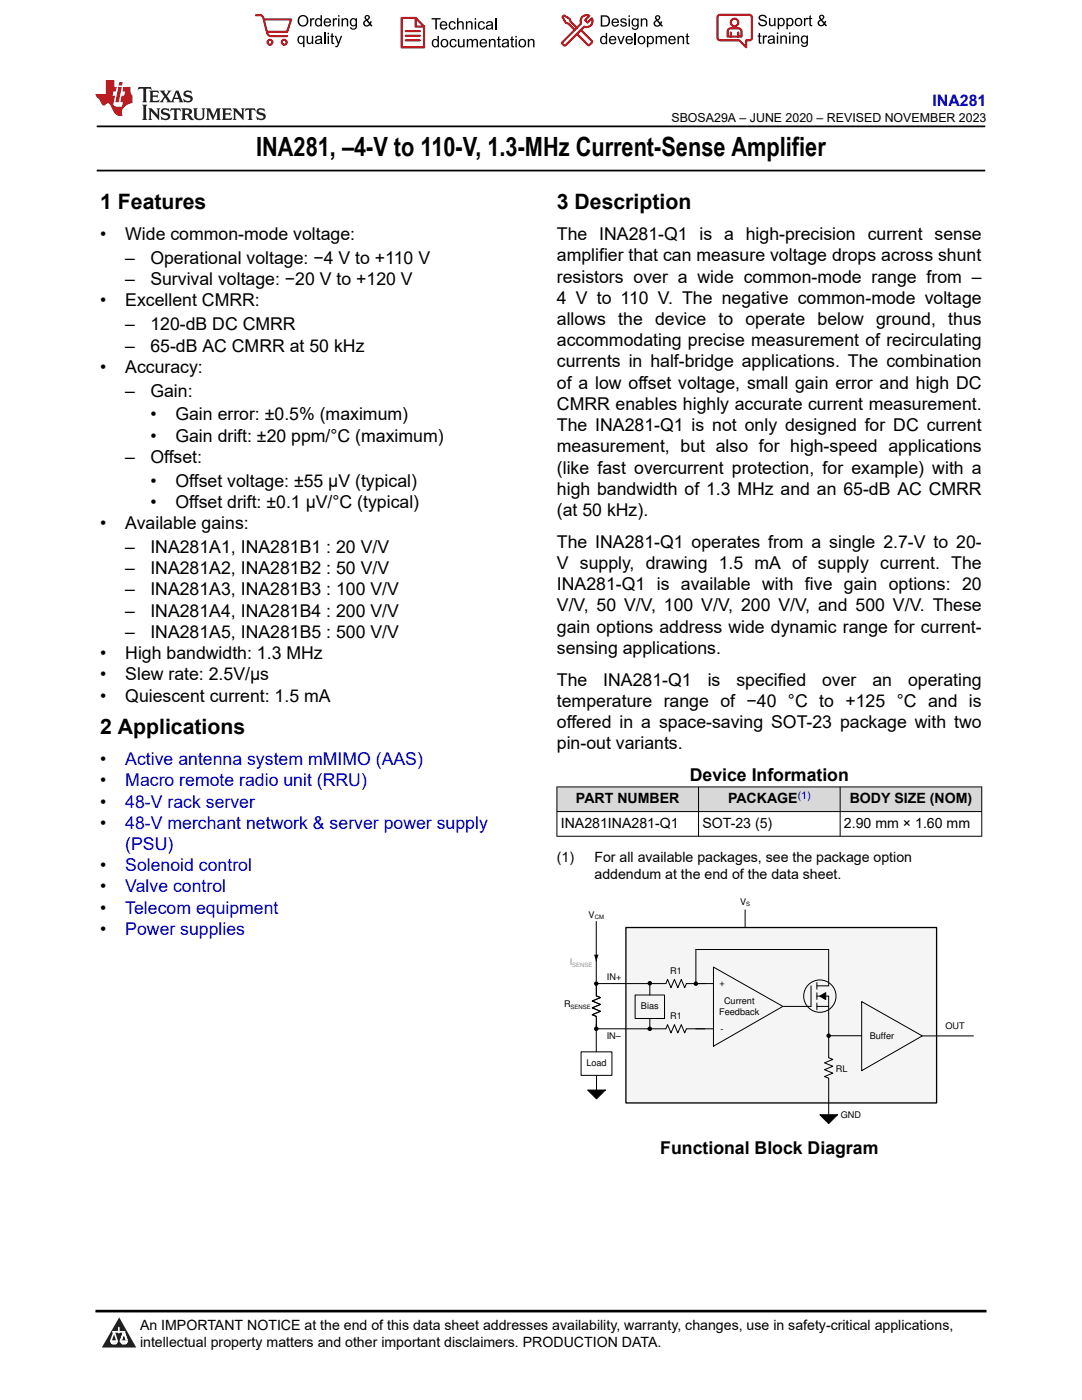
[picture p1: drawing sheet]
<svg xmlns="http://www.w3.org/2000/svg" width="216mm" height="279mm" viewBox="0 0 216 279" stroke-linecap="round" stroke-linejoin="round" font-family="sans-serif">
<path d="M19.3 25.2h177.3M19.3 34h177.3" fill="none" stroke="#000" stroke-width=".35"/>
<g fill="#d8d8d8">
<path d="M111.1 157h84.8v5h-84.8z" fill-rule="evenodd"/>
<path d="M111.2 157.1h28.1v4.8h-28.1z" fill-rule="evenodd"/>
<path d="M139.4 157.1h28.2v4.8h-28.2z" fill-rule="evenodd"/>
<path d="M167.7 157.1h28.1v4.8h-28.1z" fill-rule="evenodd"/>
</g>
<path d="M111.1 157h84.9M111.1 157v10M139.4 157v10M167.6 157v10M195.9 157v10M111.1 162h84.9M111.1 166.9h84.9" fill="none" stroke="#000" stroke-width=".2"/>
<path d="M124.9 185.1h62v35h-62z" fill-rule="evenodd" fill="#f5f5f5"/>
<path d="M124.9 185.1h62v35h-62z" fill="none" stroke="#000" stroke-width=".26"/>
<g fill="none" stroke="#000" stroke-width=".2">
<path d="M119 183.9v11.9M119 196.3v2.4l.8 .4-1.6 .7 1.6 .6-1.6 .7 1.6 .7-1.6 .7 .8 .3v2.5M126.7 198.6h5.9v4.7h-5.9zM129.7 196.2v2.4M138.9 196.3v-6.8h26.4v7.2h-2.3M142.4 193l13.8 7.8-13.8 8zM142.4 196.3h-5.4l-.4 .8-.7-1.6-.6 1.6-.7-1.6-.7 1.6-.7-1.6-.3 .8h-13.9v2.5l.8 .3-1.6 .7 1.6 .7-1.6 .7 1.6 .6-1.6 .7 .8 .4v7M148.7 181.6v3.5M161.8 196.7v4.2h-5.6M163 198.8h2.3l.1 12.3 .8 .3-1.7 .7 1.7 .7-1.7 .7 1.7 .7-1.7 .6 .9 .4v7.3M163 196.1v1.3M163 198.1v1.4"/>
<path d="M163.6 198.8l1.2-.7v1.4zM171.9 199.9l12.1 6.8-12.1 7zM115.9 209.9h6.2v4.7h-6.2zM117.3 217.5h3.5l-1.8 1.8zM119 205.3h13.9l.3-.8 .7 1.6 .7-1.6 .7 1.6 .6-1.6 .7 1.6 .4-.8h5.4M119 214.6v2.9M129.7 203.3v2M163 200.9h2.3M163 200.2v1.3M165.4 206.7h6.5M184 206.7h10.2M163.6 222.5h3.5l-1.7 1.7z"/>
<circle cx="163.6" cy="198.8" r="3.2"/>
</g>
<g fill="#000">
<path d="M118.5 190.5h.9l-.4 1.3zM163.6 198.8l1.2-.7v1.4zM117.3 217.5h3.5l-1.8 1.8zM163.6 222.5h3.5l-1.7 1.7z"/>
<circle cx="119" cy="196.3" r=".45"/>
<circle cx="129.7" cy="196.2" r=".45"/>
<circle cx="138.9" cy="196.3" r=".45"/>
<circle cx="119" cy="205.3" r=".45"/>
<circle cx="129.7" cy="205.3" r=".45"/>
<circle cx="165.4" cy="206.7" r=".45"/>
</g>
<path d="M0 0h215.9v23.8h-215.9z" fill-rule="evenodd" fill="#fff"/>
<path d="M27.7 17.4l-.2 .6 .5-.3h.6v.1v2.2l-.2 .4h1l-.2-.4v-2.2v-.1h.5l.5 .3-.1-.6zM29.8 18.1l.2 .4v1.5l-.2 .4h1.9l.1-.6a1.08 1.08 0 0 1-1.3 .2v-.7h.6l.4 .2v-.6l-.4 .2h-.6v-.6l.2-.1a1 1 0 0 1 1 .2l-.1-.5zM31.8 18.1l1 1.1-1 1.2h.9l-.2-.2 .4-.7 .5 .7-.2 .2h1.6l-.2-.2 .1-.4h1l.1 .4-.1 .2h.9l-.2-.3-.8-2h-.5l-1 2.2-.8-1.1 .9-1.1h-.8l.2 .2-.5 .7-.3-.7 .1-.2zM35.2 18.5l.4 1h-.8zM36.8 18.2a.65 .65 0 0 0-.2 .7 .65 .65 0 0 0 .6 .5l.7 .2 .1 .2a.79 .79 0 0 1-.7 .4 .79 .79 0 0 1-.7-.5l.1 .7 .2-.1a.93 .93 0 0 0 1.1 .1 .93 .93 0 0 0 .4-1 1.46 1.46 0 0 0-1.2-.6l-.1-.3a1.09 1.09 0 0 1 1.2 .2l-.2-.6-.1 .1-.6-.2zM28.4 20.9l.2 .4v2.3l-.2 .3h1l-.2-.3v-2.3l.2-.4zM29.6 21.6l.2 .4v1.6l-.2 .3h.8l-.3-.3v-1.4l1.7 1.8v-2l.2-.4h-.8l.2 .2 .1 1.1-1.2-1.3zM32.3 21.8a.65 .65 0 0 0-.2 .7 .65 .65 0 0 0 .7 .4l.6 .2 .1 .2a.79 .79 0 0 1-.7 .4 .79 .79 0 0 1-.7-.5l.1 .7 .2-.1a.93 .93 0 0 0 1.1 .1 .93 .93 0 0 0 .4-.9 1.46 1.46 0 0 0-1.2-.6l-.1-.4a1.09 1.09 0 0 1 1.2 .2l-.2-.6-.1 .1-.6-.1zM34.1 21.6l-.1 .7a.63 .63 0 0 1 .7-.4l.1 1.7-.3 .3h1l-.2-.3v-1.7a.66 .66 0 0 1 .8 .4l-.1-.7zM36.2 21.6l.2 .4v1.6l-.2 .3h.9l-.2-.2v-.7h.5l.1 .2a.79 .79 0 0 0 1.2 .6l-1-.9a.61 .61 0 0 0 .6-.6 .61 .61 0 0 0-.5-.6zM36.9 21.9h.2a.47 .47 0 0 1 .5 .1 .47 .47 0 0 1 .1 .5l-.2 .2h-.6zM38.5 21.6l.2 .2a2.27 2.27 0 0 0 .4 2 1.04 1.04 0 0 0 1.7-.7v-1.3l.2-.2h-.8l.2 .4v1.1a.6 .6 0 0 1-.6 .6 .6 .6 0 0 1-.6-.6v-1.1l.3-.4zM41.1 21.6l.2 .4v1.6l-.2 .3h.7l-.2-.3v-1.5l.9 1.9 .8-1.9v1.5l-.2 .3h1l-.3-.3v-1.6l.3-.4h-.8l-.7 1.5-.7-1.5zM44.3 21.6l.2 .4v1.6l-.2 .3h1.9l.1-.5a1.09 1.09 0 0 1-1.3 .1v-.6h.6l.4 .1v-.6l-.4 .2h-.6v-.6l.2-.1a1.01 1.01 0 0 1 1 .3l-.1-.6zM46.4 21.6l.3 .4v1.6l-.3 .3h.8l-.2-.3v-1.4l1.6 1.8v-2l.2-.4h-.7l.2 .2v1.1l-1.2-1.3zM49 21.6l-.1 .7a.63 .63 0 0 1 .8-.4v1.7l-.3 .3h1l-.2-.3v-1.7a.66 .66 0 0 1 .8 .4l-.1-.7zM51.4 21.8a.65 .65 0 0 0-.2 .7 .65 .65 0 0 0 .6 .4l.6 .2 .2 .2a.79 .79 0 0 1-.8 .4 .79 .79 0 0 1-.6-.5l.1 .7 .2-.1a.93 .93 0 0 0 1 .1 .93 .93 0 0 0 .5-.9 1.46 1.46 0 0 0-1.3-.6l-.1-.4a1.09 1.09 0 0 1 1.3 .2l-.2-.6-.2 .1-.5-.1z" fill="#231f20"/>
<path d="M21.1 16v2.8h-2.1l.1 .3 .9 1a.95 .95 0 0 0 .9 .9 .59 .59 0 0 1 .6-.4 .59 .59 0 0 1 .5 .4l.4 .8a1.59 1.59 0 0 0 2.1 1.3 1.61 1.61 0 0 1 1-2.2l1-.4-.1-1.5a1.59 1.59 0 0 1-.4-1.6h-1.4l-.2 .9h.5l-.1 .8h-.5l-.2 1v.2l.4 .1-.2 .9h-.6a.73 .73 0 0 1-1.1-.7l.3-1.5h-.5l.2-.8h.5l.2-.9h-.5v-1.4zM23.6 17.4l-.6 3h.7l.6-3zM23.8 16.4l-.1 .7h.7l.1-.7z" fill="#ed1c24"/>
<g fill="#000">
<path d="M59.4 4.2a1.12 1.12 0 0 1 2.2 0 1.12 1.12 0 0 1-2.2 0zM59.9 3.5a.89 .89 0 0 0-.1 1.1 .89 .89 0 0 0 1.1 .4 .88 .88 0 0 0 .3-1.3 .88 .88 0 0 0-1.3-.2z" fill-rule="evenodd"/>
<path d="M59.5 7.3l.5-.2 .5 .3v-.3h.3v2.3h-.3v-.8a.74 .74 0 0 1-1 0 .74 .74 0 0 1-.1-1zM59.8 7.5a.57 .57 0 0 0-.2 .7 .57 .57 0 0 0 .8 .2 .57 .57 0 0 0 .1-.7 .57 .57 0 0 0-.7-.2z" fill-rule="evenodd"/>
<path d="M61.9 3.6h.2v.3l.2-.2 .3-.1 .2 .1-.1 .3a.36 .36 0 0 0-.5 0 .36 .36 0 0 0 0 .4v.9h-.3z" fill-rule="evenodd"/>
<path d="M61.2 7.1h.3v.9a.41 .41 0 0 0 .4 .6 .41 .41 0 0 0 .3-.6v-.9h.3v1.7h-.2v-.3a.58 .58 0 0 1-.7 .3 .58 .58 0 0 1-.4-.6z" fill-rule="evenodd"/>
<path d="M63 3.8l.5-.2 .5 .2v-.8h.2v2.3h-.2v-.2a.75 .75 0 0 1-1-.1 .75 .75 0 0 1-.1-1zM63.2 4a.57 .57 0 0 0-.1 .7 .57 .57 0 0 0 .8 .2 .57 .57 0 0 0 .1-.7 .57 .57 0 0 0-.8-.2z" fill-rule="evenodd"/>
<path d="M63 7.3a.74 .74 0 0 1 1-.1 .74 .74 0 0 1 .3 .9v.7h-.3v-.2a.57 .57 0 0 1-.8 .2 .57 .57 0 0 1-.2-.8l1-.3a.41 .41 0 0 0-.4-.4 .41 .41 0 0 0-.4 .4l-.3-.1zM63.2 8.2a.35 .35 0 0 0 .2 .5 .35 .35 0 0 0 .5-.3l.1-.4z" fill-rule="evenodd"/>
<path d="M65.4 6.5h.3v.3h-.3zM65.4 7.1h.3v1.7h-.3z" fill-rule="evenodd"/>
<path d="M64.8 3.8a.76 .76 0 0 1 .9-.1 .76 .76 0 0 1 .4 .8h-1.2a.47 .47 0 0 0 .3 .6 .47 .47 0 0 0 .6-.4l.3 .1a.82 .82 0 0 1-1.3 .3 .82 .82 0 0 1 0-1.3zM65 4l-.1 .3h.9l-.3-.4z" fill-rule="evenodd"/>
<path d="M66.4 3.6h.3v.3l.1-.2 .4-.1 .1 .1-.1 .3a.36 .36 0 0 0-.4 0 .36 .36 0 0 0-.1 .4v.9h-.3z" fill-rule="evenodd"/>
<path d="M66.1 6.7l.3-.1v.5h.3v.3h-.3v.9l.1 .2h.2v.3a.41 .41 0 0 1-.4-.1 .41 .41 0 0 1-.2-.4v-.9h-.2v-.3h.2z" fill-rule="evenodd"/>
<path d="M66.8 7.1h.3l.4 1.4 .5-1.4h.3l-.6 1.7a.57 .57 0 0 1-.8 .6v-.3a.37 .37 0 0 0 .5-.3z" fill-rule="evenodd"/>
<path d="M67.5 3h.2v.3h-.2zM67.5 3.6h.2v1.7h-.2z" fill-rule="evenodd"/>
<path d="M68.2 3.6h.2v.3a.58 .58 0 0 1 .7-.3 .58 .58 0 0 1 .4 .7v1h-.3v-1a.4 .4 0 0 0-.4-.5 .4 .4 0 0 0-.4 .6v.9h-.2z" fill-rule="evenodd"/>
<path d="M70 3.8l.5-.2 .5 .2v-.2h.2v1.5a.71 .71 0 0 1-.5 .8 .71 .71 0 0 1-.8-.5h.2a.46 .46 0 0 0 .6 .3 .46 .46 0 0 0 .3-.6 .78 .78 0 0 1-1.1-.2 .78 .78 0 0 1 .1-1.1zM70.2 4a.53 .53 0 0 0-.1 .8 .53 .53 0 0 0 .8 0 .54 .54 0 0 0 0-.7 .54 .54 0 0 0-.7-.1z" fill-rule="evenodd"/>
<path d="M72.9 3.1a.53 .53 0 0 1 .8 .1 .53 .53 0 0 1-.3 .8l.4 .5 .1-.3 .3 .1-.2 .5 .3 .3-.2 .2-.3-.3a.71 .71 0 0 1-1.2 .1 .71 .71 0 0 1 .4-1.1l-.3-.5zM73 3.5a.3 .3 0 0 0 .6 0 .3 .3 0 0 0-.6 0zM72.9 4.3a.45 .45 0 0 0 0 .7 .45 .45 0 0 0 .7-.2l-.5-.6z" fill-rule="evenodd"/>
<path d="M86.1 3.6h1.8v.3h-.7v2h-.3v-2h-.8z" fill-rule="evenodd"/>
<path d="M86.3 8l.5-.2 .5 .2v-.8h.3v2.2h-.3v-.2a.76 .76 0 0 1-1 0 .76 .76 0 0 1-.1-1zM86.6 8.1a.58 .58 0 0 0-.2 .8 .58 .58 0 0 0 .8 .2 .58 .58 0 0 0 .1-.8 .58 .58 0 0 0-.7-.2z" fill-rule="evenodd"/>
<path d="M88.2 7.9a.81 .81 0 0 1 1.1 .2 .81 .81 0 0 1-.2 1.1 .81 .81 0 0 1-1.1-.1l-.1-.8zM88.3 8.1a.57 .57 0 0 0 0 .9 .57 .57 0 0 0 .8 0 .57 .57 0 0 0 0-.8 .57 .57 0 0 0-.8-.1z" fill-rule="evenodd"/>
<path d="M88 4.4a.77 .77 0 0 1 .9-.1 .77 .77 0 0 1 .4 .8h-1.3a.48 .48 0 0 0 .4 .6 .48 .48 0 0 0 .6-.3h.3a.83 .83 0 0 1-1.3 .4 .83 .83 0 0 1 0-1.4zM88.2 4.6l-.2 .3h1l-.3-.4z" fill-rule="evenodd"/>
<path d="M89.7 4.4a.7 .7 0 0 1 1.2 .3l-.2 .1a.45 .45 0 0 0-.6-.3 .45 .45 0 0 0-.3 .6 .45 .45 0 0 0 .3 .6 .45 .45 0 0 0 .6-.4h.3a.76 .76 0 0 1-1.1 .6 .76 .76 0 0 1-.3-1.1z" fill-rule="evenodd"/>
<path d="M89.9 8a.7 .7 0 0 1 1.2 .3h-.3a.45 .45 0 0 0-.5-.3 .45 .45 0 0 0-.3 .6 .45 .45 0 0 0 .3 .6 .45 .45 0 0 0 .6-.4l.2 .1a.76 .76 0 0 1-1 .5 .76 .76 0 0 1-.4-1.1z" fill-rule="evenodd"/>
<path d="M91.2 3.6h.3v.8a.59 .59 0 0 1 .7-.2 .59 .59 0 0 1 .3 .7v1h-.2v-1a.4 .4 0 0 0-.5-.4 .4 .4 0 0 0-.3 .5v.9h-.3z" fill-rule="evenodd"/>
<path d="M91.4 7.8h.2v.9a.41 .41 0 0 0 .5 .5 .41 .41 0 0 0 .3-.5v-.9h.3v1.6h-.3v-.2a.58 .58 0 0 1-.7 .3 .58 .58 0 0 1-.3-.7z" fill-rule="evenodd"/>
<path d="M93 4.2h.2v.3a.59 .59 0 0 1 .7-.3 .59 .59 0 0 1 .4 .7v1h-.3v-1a.41 .41 0 0 0-.4-.5 .41 .41 0 0 0-.4 .6v.9h-.2z" fill-rule="evenodd"/>
<path d="M93.1 7.8h.3v.2a.56 .56 0 0 1 1 0 .54 .54 0 0 1 .6-.2 .54 .54 0 0 1 .4 .5v1.1h-.3v-1a.34 .34 0 0 0-.3-.4 .34 .34 0 0 0-.4 .3v1.1h-.3v-1a.38 .38 0 0 0-.5-.4 .38 .38 0 0 0-.2 .6v.8h-.3z" fill-rule="evenodd"/>
<path d="M94.7 3.6h.3v.3h-.3zM94.7 4.2h.3v1.7h-.3z" fill-rule="evenodd"/>
<path d="M95.5 4.4a.7 .7 0 0 1 1.3 .3l-.3 .1a.45 .45 0 0 0-.6-.3 .45 .45 0 0 0-.3 .6 .45 .45 0 0 0 .3 .6 .45 .45 0 0 0 .6-.4h.3a.76 .76 0 0 1-1.1 .6 .76 .76 0 0 1-.3-1.1z" fill-rule="evenodd"/>
<path d="M95.9 8a.77 .77 0 0 1 .9-.2 .77 .77 0 0 1 .4 .9h-1.2a.48 .48 0 0 0 .3 .5 .48 .48 0 0 0 .6-.3h.3a.83 .83 0 0 1-1.3 .4 .83 .83 0 0 1 0-1.3zM96.1 8.1l-.1 .4h.9l-.2-.5z" fill-rule="evenodd"/>
<path d="M97.5 7.8h.3v.2a.59 .59 0 0 1 .7-.2 .59 .59 0 0 1 .4 .6v1h-.3v-1a.41 .41 0 0 0-.5-.4 .41 .41 0 0 0-.3 .5v.9h-.3z" fill-rule="evenodd"/>
<path d="M97.1 4.4a.74 .74 0 0 1 1-.1 .74 .74 0 0 1 .3 .9v.7h-.3v-.2a.59 .59 0 0 1-.8 .2 .59 .59 0 0 1-.3-.8l1.1-.3a.42 .42 0 0 0-.4-.4 .42 .42 0 0 0-.5 .4l-.2-.1zM97.3 5.3a.36 .36 0 0 0 .2 .5 .36 .36 0 0 0 .5-.2l.1-.5z" fill-rule="evenodd"/>
<path d="M99.4 7.4l.2-.2v.6h.3v.2h-.3v1l.1 .2h.2l.1 .2a.41 .41 0 0 1-.5 0 .41 .41 0 0 1-.1-.4v-1h-.2v-.2h.2z" fill-rule="evenodd"/>
<path d="M100.3 8a.74 .74 0 0 1 .9-.2 .74 .74 0 0 1 .3 .9l.1 .7h-.3v-.2a.59 .59 0 0 1-.8 .3 .59 .59 0 0 1-.3-.8l1-.3a.42 .42 0 0 0-.3-.4 .42 .42 0 0 0-.5 .3h-.3zM100.5 8.8a.36 .36 0 0 0 .1 .5 .36 .36 0 0 0 .5-.2l.2-.5z" fill-rule="evenodd"/>
<path d="M102 7.4l.3-.2v.6h.3v.2h-.3v1l.1 .2h.2v.2a.41 .41 0 0 1-.5 0 .41 .41 0 0 1-.1-.4v-1h-.2v-.2h.2z" fill-rule="evenodd"/>
<path d="M102.8 7.2h.3v.3h-.3zM102.8 7.8h.3v1.6h-.3z" fill-rule="evenodd"/>
<path d="M103.7 7.9a.81 .81 0 0 1 1.1 .2 .81 .81 0 0 1-.1 1.1 .81 .81 0 0 1-1.2-.1v-.8zM103.9 8.1a.57 .57 0 0 0-.1 .9 .57 .57 0 0 0 .8 0 .57 .57 0 0 0 0-.8 .57 .57 0 0 0-.7-.1z" fill-rule="evenodd"/>
<path d="M105.3 7.8h.3v.2a.59 .59 0 0 1 .7-.2 .59 .59 0 0 1 .4 .6v1h-.3v-1a.41 .41 0 0 0-.5-.4 .41 .41 0 0 0-.3 .5v.9h-.3z" fill-rule="evenodd"/>
<path d="M119.9 3.1h.7a1.12 1.12 0 0 1 1.1 1.1 1.12 1.12 0 0 1-1 1.1h-.8zM120.2 3.3v1.7h.4a.86 .86 0 0 0 .8-.8 .86 .86 0 0 0-.8-.9z" fill-rule="evenodd"/>
<path d="M119.9 7.4l.5-.3 .5 .3v-.8h.2v2.2h-.2v-.2a.75 .75 0 0 1-1 0 .75 .75 0 0 1-.1-1zM120.1 7.5a.57 .57 0 0 0-.1 .8 .57 .57 0 0 0 .8 .2 .57 .57 0 0 0 .1-.8 .57 .57 0 0 0-.8-.2z" fill-rule="evenodd"/>
<path d="M121.7 7.4a.76 .76 0 0 1 .9-.2 .76 .76 0 0 1 .4 .9h-1.2a.47 .47 0 0 0 .3 .5 .47 .47 0 0 0 .6-.3h.3a.82 .82 0 0 1-1.3 .4 .82 .82 0 0 1 0-1.3zM121.9 7.5l-.1 .3h.9l-.3-.4z" fill-rule="evenodd"/>
<path d="M122.2 3.9a.76 .76 0 0 1 .9-.2 .76 .76 0 0 1 .4 .9h-1.2a.47 .47 0 0 0 .4 .5 .47 .47 0 0 0 .5-.3h.3a.82 .82 0 0 1-1.3 .4 .82 .82 0 0 1 0-1.3zM122.5 4l-.2 .3h.9l-.2-.4z" fill-rule="evenodd"/>
<path d="M123.9 3.8a.71 .71 0 0 1 1.1 .3h-.2a.32 .32 0 0 0-.4-.3 .32 .32 0 0 0-.3 .4h.1a.75 .75 0 0 1 .9 .8 .72 .72 0 0 1-.7 .3 .72 .72 0 0 1-.7-.5h.3a.36 .36 0 0 0 .4 .4 .36 .36 0 0 0 .3-.5 .8 .8 0 0 1-.9-.7z" fill-rule="evenodd"/>
<path d="M123.2 7.2h.3l.4 1.3 .5-1.3h.3l-.7 1.6h-.2z" fill-rule="evenodd"/>
<path d="M125.4 3.1h.3v.3h-.3zM125.4 3.7h.3v1.6h-.3z" fill-rule="evenodd"/>
<path d="M125 7.4a.76 .76 0 0 1 .9-.2 .76 .76 0 0 1 .4 .9h-1.2a.47 .47 0 0 0 .3 .5 .47 .47 0 0 0 .6-.3h.3a.82 .82 0 0 1-1.3 .4 .82 .82 0 0 1 0-1.3zM125.2 7.5l-.1 .3h.9l-.2-.4z" fill-rule="evenodd"/>
<path d="M126.2 3.9l.5-.3 .5 .3v-.2h.2v1.4a.71 .71 0 0 1-.5 .8 .71 .71 0 0 1-.8-.5l.2 .1a.46 .46 0 0 0 .6 .2 .46 .46 0 0 0 .3-.6 .78 .78 0 0 1-1.1-.1 .78 .78 0 0 1 .1-1.1zM126.4 4a.53 .53 0 0 0-.1 .8 .53 .53 0 0 0 .8 0 .54 .54 0 0 0 0-.7 .54 .54 0 0 0-.7-.1z" fill-rule="evenodd"/>
<path d="M127.5 7.3a.8 .8 0 0 1 1.1 .2 .8 .8 0 0 1-.1 1.1 .8 .8 0 0 1-1.2-.1v-.8zM127.7 7.5a.56 .56 0 0 0-.1 .9 .56 .56 0 0 0 .8-.1 .56 .56 0 0 0 0-.7 .56 .56 0 0 0-.7-.1z" fill-rule="evenodd"/>
<path d="M127.9 3.7h.2v.2a.58 .58 0 0 1 .7-.2 .58 .58 0 0 1 .4 .6v1h-.3v-1a.4 .4 0 0 0-.4-.4 .4 .4 0 0 0-.4 .5v.9h-.2z" fill-rule="evenodd"/>
<path d="M129.1 7.2h.2v.2a.72 .72 0 0 1 1-.1 .72 .72 0 0 1 .2 1 .64 .64 0 0 1-.5 .5 .64 .64 0 0 1-.6-.2v.8h-.3zM129.5 7.5a.56 .56 0 0 0-.2 .8 .56 .56 0 0 0 .8 .2 .56 .56 0 0 0 .1-.8 .56 .56 0 0 0-.7-.2z" fill-rule="evenodd"/>
<path d="M130.8 7.2h.3v.2a.55 .55 0 0 1 .9 0 .53 .53 0 0 1 .6-.3 .53 .53 0 0 1 .4 .6v1.1h-.2v-1a.34 .34 0 0 0-.3-.4 .34 .34 0 0 0-.4 .3v1.1h-.3v-1a.37 .37 0 0 0-.5-.4 .37 .37 0 0 0-.2 .6v.8h-.3z" fill-rule="evenodd"/>
<path d="M130.8 3.2a.53 .53 0 0 1 .9 .1 .53 .53 0 0 1-.4 .8l.4 .5 .2-.4 .2 .1-.2 .5 .4 .3-.2 .3-.3-.4a.71 .71 0 0 1-1.2 .1 .71 .71 0 0 1 .3-1.1l-.2-.5zM130.9 3.6a.3 .3 0 0 0 .6 0 .3 .3 0 0 0-.6 0zM130.9 4.3a.45 .45 0 0 0 0 .7 .45 .45 0 0 0 .7-.2l-.5-.6z" fill-rule="evenodd"/>
<path d="M133.6 7.4a.76 .76 0 0 1 .9-.2 .76 .76 0 0 1 .3 .9h-1.2a.47 .47 0 0 0 .4 .5 .47 .47 0 0 0 .6-.3h.2a.82 .82 0 0 1-1.2 .4 .82 .82 0 0 1 0-1.3zM133.8 7.5l-.2 .3h1l-.3-.4z" fill-rule="evenodd"/>
<path d="M135.2 7.2h.2v.2a.58 .58 0 0 1 .7-.2 .58 .58 0 0 1 .4 .6v1h-.3v-1a.4 .4 0 0 0-.4-.4 .4 .4 0 0 0-.3 .5v.9h-.3z" fill-rule="evenodd"/>
<path d="M137 6.8l.3-.2v.6h.2v.2h-.2v1v.2h.2l.1 .2a.41 .41 0 0 1-.5 0 .41 .41 0 0 1-.1-.5v-.9h-.2v-.2h.2z" fill-rule="evenodd"/>
<path d="M151.6 3.1a.88 .88 0 0 1 1.4 .5h-.3a.49 .49 0 0 0-.5-.5 .49 .49 0 0 0-.5 .6l.1 .1a1.06 1.06 0 0 1 1.2 1 .95 .95 0 0 1-.9 .4 .95 .95 0 0 1-.8-.7h.3a.58 .58 0 0 0 .6 .5 .58 .58 0 0 0 .5-.6l-.2-.1a.95 .95 0 0 1-1.1-.9z" fill-rule="evenodd"/>
<path d="M151.4 6.7l.3-.2v.6h.2v.2h-.2v1v.2h.2l.1 .2a.41 .41 0 0 1-.5 0 .41 .41 0 0 1-.1-.5v-.9h-.2v-.2h.2z" fill-rule="evenodd"/>
<path d="M152.2 7.1h.3v.2l.1-.2h.4h.1l-.1 .3a.36 .36 0 0 0-.4 0 .36 .36 0 0 0-.1 .5v.8h-.3z" fill-rule="evenodd"/>
<path d="M153.3 7.3a.74 .74 0 0 1 1-.2 .74 .74 0 0 1 .3 .9l.1 .7h-.3l-.1-.2a.57 .57 0 0 1-.8 .3 .57 .57 0 0 1-.1-.9l.9-.2a.41 .41 0 0 0-.4-.4 .41 .41 0 0 0-.4 .3h-.3zM153.5 8.1a.35 .35 0 0 0 .2 .5 .35 .35 0 0 0 .5-.2l.1-.5z" fill-rule="evenodd"/>
<path d="M153.4 3.6h.3v.9a.41 .41 0 0 0 .4 .5 .41 .41 0 0 0 .4-.5v-.9h.2v1.6h-.2v-.2a.58 .58 0 0 1-.7 .2 .58 .58 0 0 1-.4-.6z" fill-rule="evenodd"/>
<path d="M155 6.5h.3v.3h-.3zM155 7.1h.3v1.6h-.3z" fill-rule="evenodd"/>
<path d="M155.2 3.6h.2v.2a.72 .72 0 0 1 1-.1 .72 .72 0 0 1 .2 1 .64 .64 0 0 1-.5 .5 .64 .64 0 0 1-.6-.2v.8h-.3zM155.6 3.9a.56 .56 0 0 0-.2 .8 .56 .56 0 0 0 .8 .2 .56 .56 0 0 0 .1-.8 .56 .56 0 0 0-.7-.2z" fill-rule="evenodd"/>
<path d="M155.7 7.1h.3v.2a.58 .58 0 0 1 .7-.2 .58 .58 0 0 1 .3 .6v1h-.3v-1a.4 .4 0 0 0-.4-.4 .4 .4 0 0 0-.3 .5v.9h-.3z" fill-rule="evenodd"/>
<path d="M156.9 3.6h.3v.2a.72 .72 0 0 1 .9-.1 .72 .72 0 0 1 .2 1 .64 .64 0 0 1-.4 .5 .64 .64 0 0 1-.7-.2v.8h-.3zM157.3 3.9a.56 .56 0 0 0-.1 .8 .56 .56 0 0 0 .7 .2 .56 .56 0 0 0 .2-.8 .56 .56 0 0 0-.8-.2z" fill-rule="evenodd"/>
<path d="M157.4 6.5h.3v.3h-.3zM157.4 7.1h.3v1.6h-.3z" fill-rule="evenodd"/>
<path d="M158.1 7.1h.3v.2a.58 .58 0 0 1 .7-.2 .58 .58 0 0 1 .4 .6v1h-.3v-1a.4 .4 0 0 0-.5-.4 .4 .4 0 0 0-.3 .5v.9h-.3z" fill-rule="evenodd"/>
<path d="M158.8 3.7a.8 .8 0 0 1 1.1 .2 .8 .8 0 0 1-.1 1.1 .8 .8 0 0 1-1.1-.1l-.1-.8zM159 3.9a.56 .56 0 0 0-.1 .9 .56 .56 0 0 0 .9 0 .56 .56 0 0 0-.1-.8 .56 .56 0 0 0-.7-.1z" fill-rule="evenodd"/>
<path d="M160 7.3l.5-.2 .5 .2v-.2h.2v1.4a.71 .71 0 0 1-.5 .9 .71 .71 0 0 1-.9-.5h.3a.46 .46 0 0 0 .6 .2 .46 .46 0 0 0 .2-.6 .78 .78 0 0 1-1-.1 .78 .78 0 0 1 .1-1.1zM160.2 7.4a.53 .53 0 0 0-.1 .8 .53 .53 0 0 0 .8 0 .54 .54 0 0 0 0-.7 .54 .54 0 0 0-.7-.1z" fill-rule="evenodd"/>
<path d="M160.4 3.6h.3v.2l.1-.2h.4h.1l-.1 .3a.36 .36 0 0 0-.4 0 .36 .36 0 0 0-.1 .5v.8h-.3z" fill-rule="evenodd"/>
<path d="M161.5 3.2l.3-.2v.6h.3v.2h-.3v1v.2h.3v.2a.41 .41 0 0 1-.5 0 .41 .41 0 0 1-.1-.5v-.9h-.2v-.2h.2z" fill-rule="evenodd"/>
<path d="M163.6 3.1a.53 .53 0 0 1 .8 .1 .53 .53 0 0 1-.3 .8l.4 .5 .1-.3h.3l-.2 .5 .3 .3-.2 .3-.3-.3a.71 .71 0 0 1-1.2 .1 .71 .71 0 0 1 .4-1.2l-.3-.5zM163.7 3.5a.3 .3 0 0 0 .5 0 .3 .3 0 0 0-.5 0zM163.6 4.2a.45 .45 0 0 0 0 .8 .45 .45 0 0 0 .7-.3l-.5-.6z" fill-rule="evenodd"/>
</g>
<path d="M64.8 6.5v2.3M98.9 3.6v2.3M126.8 6.6v2.2" fill="none" stroke="#000" stroke-width=".28"/>
<g fill="none" stroke="#de0000" stroke-width=".42">
<path d="M51.1 3l1 .1a1.4 1.4 0 0 1 .6 1.2l.7 2.5a.95 .95 0 0 0 1.1 .4h2.8M52.7 3.9h5.4l-.8 2.4h-4M80.1 3.6h2.8v1.7h1.7v4.2h-4.5zM81 7.1h2.8M81 6.2h2.8M81 8.1h2.8M82.9 3.6l1.7 1.7M115.1 5.5l-1.3-1.2-.1-.5-1.2-.7-.3 .3 .7 1.1 .5 .2 1.3 1.3M115.9 6l2.2 2.2v.3l-.5 .5h-.3l-2.2-2.2zM115.9 6l.7-.7a1.19 1.19 0 0 0 1.3-.3 1.19 1.19 0 0 0 .2-1.4l-.9 .9-.4-.5 .8-.8a1.19 1.19 0 0 0-1.4 .1 1.19 1.19 0 0 0-.2 1.4l-3.8 3.7v.3l.3 .3h.3l2.3-2.2M143.2 3.2l.4-.2h6l.4 .2v4.4l-.2 .4-.9 .1v1.3l-1.4-1.3h-3.9l-.4-.3zM145.4 5.8l.4-.1h1.6a.61 .61 0 0 1 .6 .6v1h-2.8v-1z"/>
<path d="M145.8 6.5v.8M147.3 6.5v.8"/>
<circle cx="53.9" cy="8.4" r=".49"/>
<circle cx="56.7" cy="8.4" r=".49"/>
<circle cx="146.6" cy="4.5" r=".75"/>
</g>
<path d="M0 261.4h215.9v18h-215.9z" fill-rule="evenodd" fill="#fff"/>
<path d="M23.8 262.9l3.4 6h-6.9z" fill="#231f20"/>
<path d="M22.1 267.7h1.3l-.4 .5h-.3a.55 .55 0 0 1-.6-.5z" fill-rule="evenodd" fill="#fff"/>
<path d="M22.1 267.7h1.3l-.4 .5h-.3a.55 .55 0 0 1-.6-.5z" fill="none" stroke="#231f20" stroke-width=".34"/>
<path d="M22.1 267.7h1.3l-.4 .5h-.5zM22.6 265.8h.1M22.6 265.8h2.3zM23.7 265.9h.1M23.7 264.9v1zM24 267.7h.1" fill="none" stroke="#fff" stroke-width=".34"/>
<path d="M24.7 265.8l-.7 1.9z" fill="#fff"/>
<path d="M24.7 265.8l-.7 1.9z" fill="none" stroke="#fff" stroke-width=".34"/>
<path d="M24.7 265.8l.7 1.9z" fill="#fff"/>
<path d="M22.8 265.8l-.7 1.9zM22.8 265.8l.6 1.9zM24.7 265.8l.7 1.9zM25.3 267.7h.1" fill="none" stroke="#fff" stroke-width=".34"/>
<path d="M24.1 267.7h1.3a.65 .65 0 0 1-.6 .5 .65 .65 0 0 1-.7-.5z" fill-rule="evenodd" fill="#fff"/>
<path d="M24.1 267.7h1.3a.65 .65 0 0 1-.6 .5 .65 .65 0 0 1-.7-.5z" fill="none" stroke="#231f20" stroke-width=".34"/>
<path d="M24 267.7h.1M24.1 267.7h1.3l-.4 .5h-.5z" fill="none" stroke="#fff" stroke-width=".34"/>
<path d="M19 261.7h177.8" fill="none" stroke="#000" stroke-width=".53"/>
<text font-size="5.3" x="51.1" y="31.2">INA281, –4-V to 110-V, 1.3-MHz Current-Sense Amplifier</text>
<g font-size="4.2">
<text x="20" y="41.8">1 Features</text>
<text x="111.1" y="41.8">3 Description</text>
<text x="20" y="146.6">2 Applications</text>
</g>
<g font-size="3.5">
<text x="20" y="47.9">•</text>
<text x="25" y="47.9">Wide common-mode voltage:</text>
<text x="111.1" y="47.9">The INA281-Q1 is a high-precision current sense</text>
<text x="25" y="52.7">–</text>
<text x="30" y="52.7">Operational voltage: −4 V to +110 V</text>
<text x="111.1" y="52.2">amplifier that can measure voltage drops across shunt</text>
<text x="25" y="56.9">–</text>
<text x="30" y="56.9">Survival voltage: −20 V to +120 V</text>
<text x="111.1" y="56.4">resistors over a wide common-mode range from –</text>
<text x="20" y="61.2">•</text>
<text x="25" y="61.2">Excellent CMRR:</text>
<text x="25" y="65.9">–</text>
<text x="30" y="65.9">120-dB DC CMRR</text>
<text x="111.1" y="64.9">allows the device to operate below ground, thus</text>
<text x="111.1" y="60.6">4 V to 110 V. The negative common-mode voltage</text>
<text x="25" y="70.2">–</text>
<text x="30" y="70.2">65-dB AC CMRR at 50 kHz</text>
<text x="111.1" y="69.1">accommodating precise measurement of recirculating</text>
<text x="20" y="74.4">•</text>
<text x="25" y="74.4">Accuracy:</text>
<text x="111.1" y="73.3">currents in half-bridge applications. The combination</text>
<text x="111.1" y="77.6">of a low offset voltage, small gain error and high DC</text>
<text x="25" y="79.2">–</text>
<text x="30" y="79.2">Gain:</text>
<text x="30" y="83.9">•</text>
<text x="35" y="83.9">Gain error: ±0.5% (maximum)</text>
<text x="111.1" y="81.8">CMRR enables highly accurate current measurement.</text>
<text x="30" y="88.2">•</text>
<text x="35" y="88.2">Gain drift: ±20 ppm/°C (maximum)</text>
<text x="111.1" y="86">The INA281-Q1 is not only designed for DC current</text>
<text x="25" y="92.4">–</text>
<text x="30" y="92.4">Offset:</text>
<text x="111.1" y="90.3">measurement, but also for high-speed applications</text>
<text x="111.1" y="94.5">(like fast overcurrent protection, for example) with a</text>
<text x="30" y="97.1">•</text>
<text x="30" y="101.4">•</text>
<text x="35" y="97.1">Offset voltage: ±55 µV (typical)</text>
<text x="35" y="101.4">Offset drift: ±0.1 µV/°C (typical)</text>
<text x="111.1" y="98.7">high bandwidth of 1.3 MHz and an 65-dB AC CMRR</text>
<text x="20" y="105.6">•</text>
<text x="25" y="105.6">Available gains:</text>
<text x="111.1" y="103">(at 50 kHz).</text>
<text x="25" y="110.4">–</text>
<text x="30" y="110.4">INA281A1, INA281B1 : 20 V/V</text>
<text x="111.1" y="109.3">The INA281-Q1 operates from a single 2.7-V to 20-</text>
<text x="111.1" y="113.6">V supply, drawing 1.5 mA of supply current. The</text>
<text x="25" y="114.6">–</text>
<text x="25" y="118.8">–</text>
<text x="30" y="114.6">INA281A2, INA281B2 : 50 V/V</text>
<text x="30" y="118.8">INA281A3, INA281B3 : 100 V/V</text>
<text x="111.1" y="117.8">INA281-Q1 is available with five gain options: 20</text>
<text x="25" y="123.1">–</text>
<text x="30" y="123.1">INA281A4, INA281B4 : 200 V/V</text>
<text x="111.1" y="122">V/V, 50 V/V, 100 V/V, 200 V/V, and 500 V/V. These</text>
<text x="20" y="131.5">•</text>
<text x="25" y="127.3">–</text>
<text x="25" y="131.5">High bandwidth: 1.3 MHz</text>
<text x="30" y="127.3">INA281A5, INA281B5 : 500 V/V</text>
<text x="111.1" y="130.5">sensing applications.</text>
<text x="111.1" y="126.3">gain options address wide dynamic range for current-</text>
<text x="20" y="135.8">•</text>
<text x="25" y="135.8">Slew rate: 2.5V/µs</text>
<text x="111.1" y="136.8">The</text>
<text x="120.4" y="136.8">INA281-Q1</text>
<text x="141.2" y="136.8">is</text>
<text x="146.9" y="136.8">specified</text>
<text x="164" y="136.8">over</text>
<text x="174.1" y="136.8">an</text>
<text x="181.2" y="136.8">operating</text>
<text x="20" y="140">•</text>
<text x="25" y="140">Quiescent current: 1.5 mA</text>
<text x="111.1" y="141.1">temperature range of −40 °C to +125 °C and is</text>
<text x="111.1" y="145.3">offered in a space-saving SOT-23 package with two</text>
<text x="111.1" y="149.5">pin-out variants.</text>
<text x="20" y="152.7">•</text>
<text x="137.6" y="155.9">Device Information</text>
<text x="20" y="156.9">•</text>
<text x="20" y="161.2">•</text>
<text x="20" y="165.4">•</text>
<text x="20" y="173.9">•</text>
<text x="20" y="178.1">•</text>
<text x="20" y="182.3">•</text>
<text x="20" y="186.6">•</text>
<text x="131.8" y="230.3">Functional Block Diagram</text>
</g>
<g font-size="3.5" fill="#00f">
<text x="25" y="152.7">Active antenna system mMIMO (AAS)</text>
<text x="25" y="156.9">Macro remote radio unit (RRU)</text>
<text x="25" y="161.2">48-V rack server</text>
<text x="25" y="165.4">48-V merchant network &amp; server power supply</text>
<text x="25" y="169.6">(PSU)</text>
<text x="25" y="173.9">Solenoid control</text>
<text x="25" y="178.1">Valve control</text>
<text x="25" y="182.3">Telecom equipment</text>
<text x="25" y="186.6">Power supplies</text>
</g>
<text font-size="3.2" fill="#00f" x="186.1" y="21.1">INA281</text>
<g font-size="2.8">
<text x="114.9" y="160.3">PART NUMBER</text>
<text x="145.3" y="160.3">PACKAGE</text>
<text x="169.5" y="160.3">BODY SIZE (NOM)</text>
<text x="111.9" y="165.2">INA281INA281-Q1</text>
<text x="140.2" y="165.2">SOT-23 (5)</text>
<text x="168.4" y="165.2">2.90 mm × 1.60 mm</text>
<text x="111.1" y="172">(1)</text>
<text x="118.6" y="172">For all available packages, see the package option</text>
<text x="118.6" y="175.4">addendum at the end of the data sheet.</text>
<text x="27.9" y="265.5">An IMPORTANT NOTICE at the end of this data sheet addresses availability, warranty, changes, use in safety-critical applications,</text>
<text x="27.9" y="268.9">intellectual property matters and other important disclaimers. PRODUCTION DATA.</text>
</g>
<text font-size="2.5" x="134" y="24.3">SBOSA29A – JUNE 2020 – REVISED NOVEMBER 2023</text>
<text font-size="2.1" fill="#00f" x="159.2" y="159.4">(1)</text>
<g font-size="1.8">
<text x="117.5" y="183.2">V</text>
<text x="147.7" y="180.6">V</text>
<text x="121.1" y="195.6">IN+</text>
<text x="133.7" y="194.3">R1</text>
<text x="143.5" y="196.9">+</text>
<text x="112.5" y="201">R</text>
<text x="127.9" y="201.5">Bias</text>
<text x="133.7" y="203.4">R1</text>
<text x="143.5" y="202.5">Feedback</text>
<text x="144.5" y="200.3">Current</text>
<text x="121.1" y="207.3">IN±</text>
<text x="143.8" y="206">-</text>
<text x="173.6" y="207.3">Buffer</text>
<text x="188.6" y="205.4">OUT</text>
<text x="117" y="212.8">Load</text>
<text x="166.8" y="213.8">RL</text>
<text x="167.8" y="223.2">GND</text>
</g>
<text font-size="1.8" fill="#919191" x="113.7" y="192.6">I</text>
<g font-size="1.2">
<text x="118.7" y="183.4">CM</text>
<text x="148.9" y="180.9">S</text>
<text x="113.9" y="201.3">SENSE</text>
</g>
<text font-size="1.2" fill="#919191" x="114.2" y="192.9">SENSE</text>
</svg>
